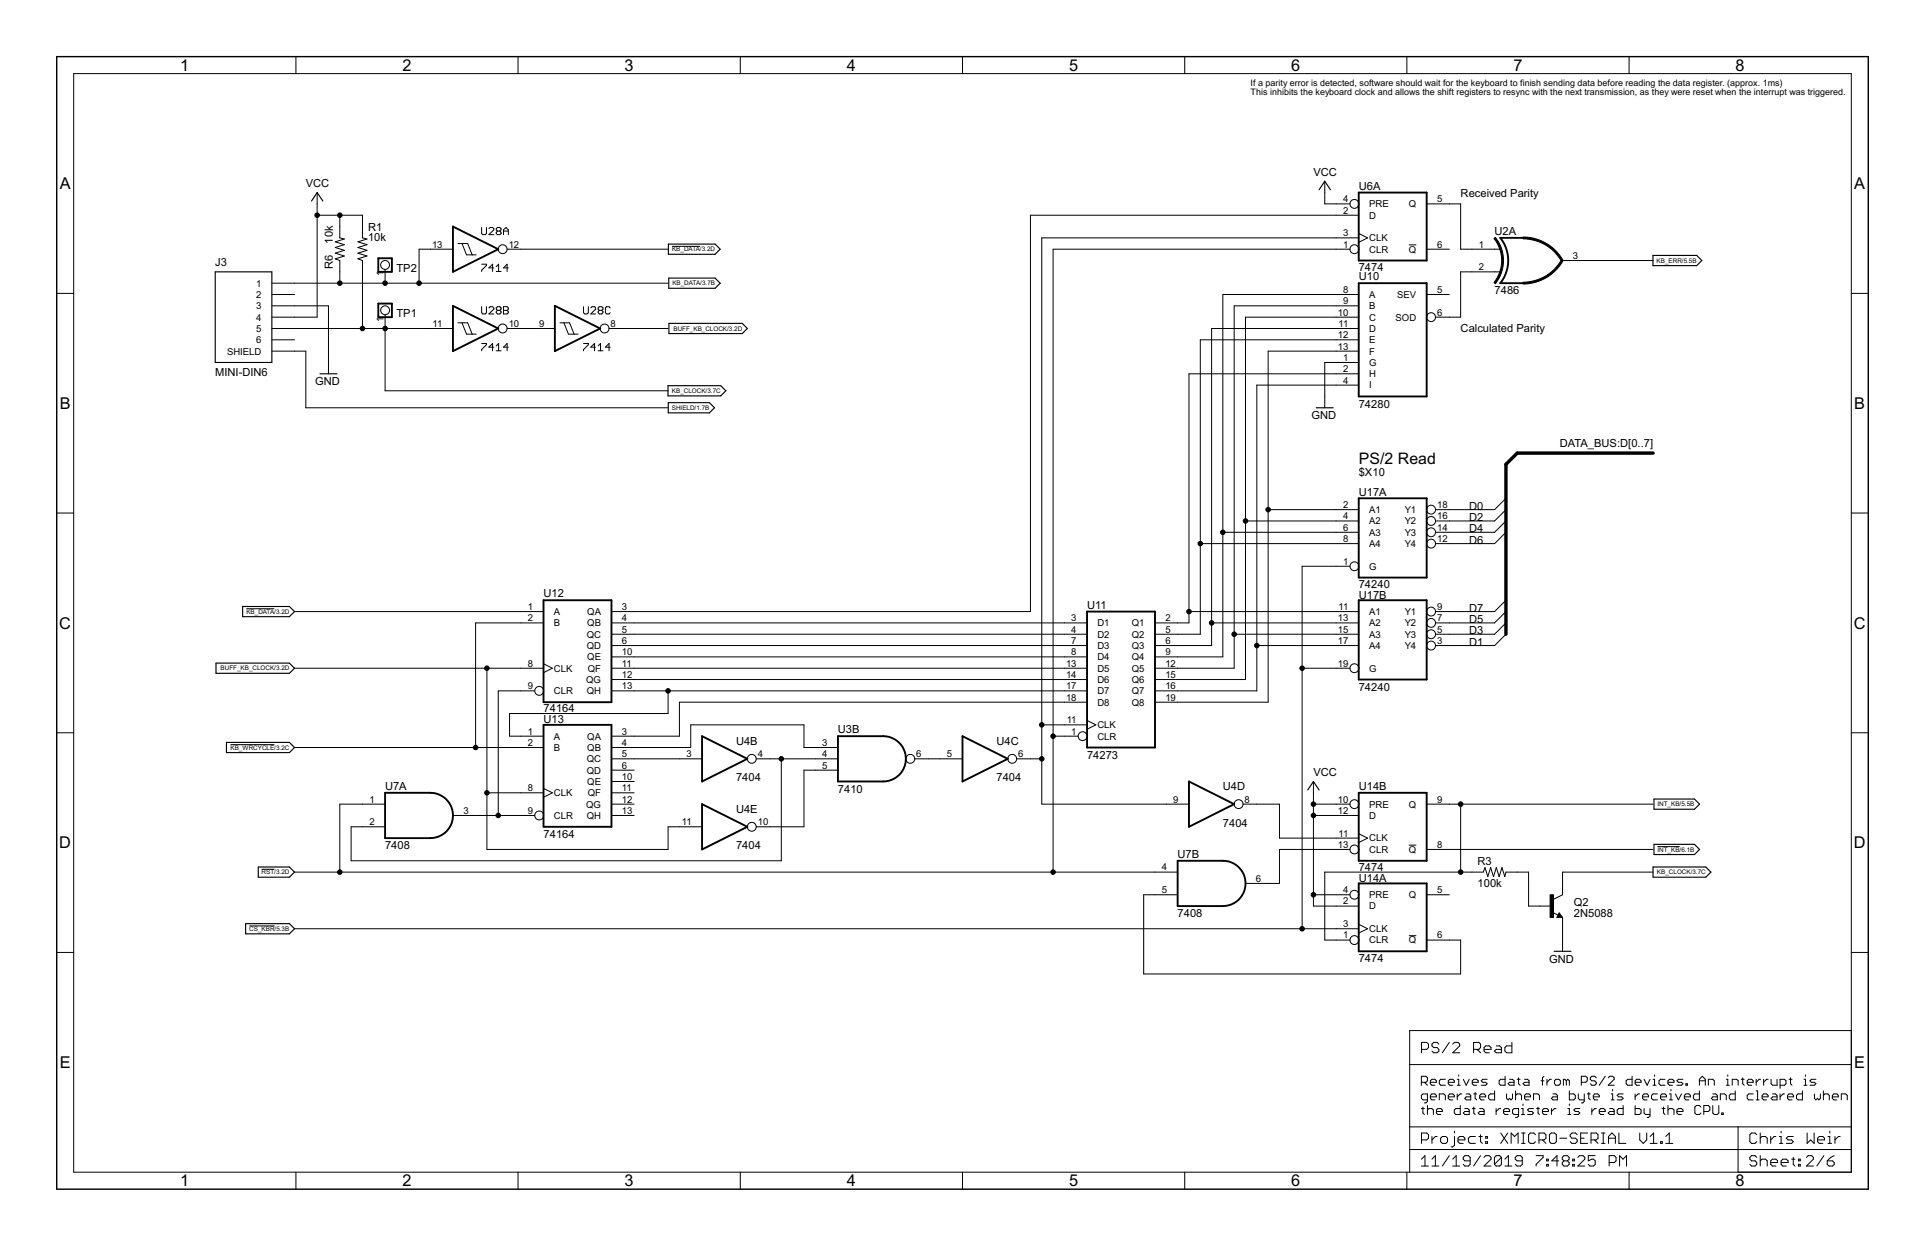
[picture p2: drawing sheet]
<svg xmlns="http://www.w3.org/2000/svg" width="432mm" height="279mm" viewBox="0 0 432 279" stroke-linecap="round" stroke-linejoin="round" font-family="sans-serif">
<g fill="none" stroke="#000" stroke-width=".22">
<path d="M16.5 16.5h398.8v246.3h-398.8zM66.4 12.7v3.8M116.2 12.7v3.8M166.1 12.7v3.8M215.9 12.7v3.8M265.7 12.7v3.8M315.6 12.7v3.8M365.4 12.7v3.8M71.1 48.3h10.2v5l1 .3-2 .6 2 .7-2 .6 2 .6-2 .7 2 .6-2 .6 1 .4v15.3M71.1 43.2v27.9h-10.1M76.2 48.3v5l1 .3-2 .6 2 .7-2 .6 2 .6-2 .7 2 .6-2 .6 1 .4v5.1M101.6 55.9h-7.6v7.6"/>
<path d="M102.7 54.6h2.2l1 2.5M103.6 54.6l1 2.5h2.2M108 59.2h1.1v.3l-1.1 1.1v.3M108 51v1.4l.3 .2h.5l.3-.2v-1.4M109.7 51.3l.2-.3h.6l.3 .3v.2l-1.1 1.1h1.1M111.3 59.8l.5-.6v1.7M111.6 51.8l-.3 .3v.3l.3 .2h.5l.3-.2v-.3l-.3-.3M111.6 51.8l-.3-.3v-.2l.3-.3h.5l.3 .3v.2l-.3 .3M111.6 51.8h.5M112.9 51.8h1.1M112.9 52.6v-1.1l.6-.5 .5 .5v1.1M113.7 55.9h36.2"/>
<path d="M150.7 55.2h6.3M297.2 40.6v5.1h5.6M302.8 55.9h-66.6v139.7M304.8 48.3h-73.7v88.8h-93.9M304.8 52.3l2 1-2 1M304.8 53.3h-71.1v127h33M316 54.9h1.7M320 55.9h5.1M320 45.7h7.6v10.2h8.9M350.5 58.4h20.3M12.7 65.8h3.8M61 66h5.1"/>
<path d="M61 68.6h12.7v15.2M61 73.7h40.6M61 76.2h5.1M61 78.7h7.6v12.7h81.3M61 63.5h88.9M86.4 60.4v3.1M86.4 70.5v17.1h63.5M102.7 72.4h2.2l1 2.5M103.6 72.4l1 2.5h2.2M108 68.8v1.3l.3 .3h.5l.3-.3v-1.3M108 77h1.1v.3l-1.1 1.1v.3M109.7 69l.2-.2h.6l.3 .2v.3l-1.1 1.1h1.1"/>
<path d="M110.8 60.1h-1.1l.8-.9v1.7M110.8 77.9h-1.1l.8-.9v1.7M111.3 77.6l.5-.6v1.7M111.3 60.9h1.1M111.3 78.7h1.1M111.6 69.6l-.3-.3v-.3l.3-.2h.5l.3 .2v.3l-.3 .3M111.6 69.6l-.3 .3v.2l.3 .3h.5l.3-.3v-.2l-.3-.3M111.6 69.6h.5M112.9 68.8h.8l.3 .2v.3l-.3 .3 .3 .3v.2l-.3 .3h-.8zM112.9 69.6h.8M113.7 73.7h10.8M114 60.1h-1.1l.8-.9v1.7"/>
<path d="M114 77.9h-1.1l.8-.9v1.7M125.6 72.4h2.2l1 2.5M126.5 72.4l1 2.5h2.2M130.9 77h1.1v.3l-1.1 1.1v.3M130.9 68.8v1.3l.3 .3h.5l.3-.3v-1.3M132.5 69l.3-.2h.5l.3 .2v.3l-1.1 1.1h1.1M133.6 77.9h-1.1l.8-.9v1.7M134.2 78.7h1.1M134.2 77.6l.5-.6v1.7M134.4 69.6l-.2 .3 .2 .5h.6l.3-.3v-.2l-.3-.3M134.4 69.6l-.2-.3v-.3l.2-.2h.6l.3 .2v.3l-.3 .3M134.4 69.6h.6"/>
<path d="M136.6 73.7h13.3M136.9 77.9h-1.1l.8-.9v1.7M136.9 69l-.3-.2h-.5l-.3 .2v1.1l.3 .3h.5l.3-.3M304.8 76.2h-35.6v66h-10.1M304.8 73.7h-33v71.1h-12.7M304.8 68.6h-28v81.2h-17.7M304.8 66h-30.5v81.3h-15.2M304.8 71.1h-25.4v81.3h-20.3M304.8 78.7h-20.3v78.8h-25.4M320 66h5.1M336.5 61h-8.9v10.1h-5.6M415.3 65.8h3.8"/>
<path d="M304.8 83.8h-38.1v55.9h-7.6M304.8 86.4h-22.9v68.5h-22.8M304.8 81.3h-7.6v10.1M12.7 115h3.8M274.3 119.4h30.5M279.4 116.8h25.4M284.5 114.3h20.3M337.8 111.7l-2.5 2.6h-13.3M337.8 114.3l-2.5 2.5h-13.3M337.8 116.8l-2.5 2.6h-13.3M337.8 119.4l-2.5 2.5h-13.3M415.3 115h3.8"/>
<path d="M55.3 136.5h6.2M66.1 137.1h55.8M121.9 139.7h-15.2v27.9M137.2 139.7h106.6M266.7 137.1h38.1M269.2 121.9h35.6M271.8 139.7h33M302.8 127h-10.7v81.3M337.8 134.6l-2.5 2.5h-13.3M337.8 137.1l-2.5 2.6h-13.3M337.8 139.7l-2.5 2.5h-13.3M66.1 149.8h55.8"/>
<path d="M109.2 149.8v40.7h40.7v-5.1h7.6M120 154.9h-8.2v28M121.9 148.8l2 1-2 1M137.2 142.2h106.6M137.2 144.8h106.6M137.2 149.8h106.6M137.2 154.9h106.6M137.2 147.3h106.6M137.2 152.4h106.6M149.9 154.9v5.1h-35.6v5.1h7.6M243.8 157.5h-91.4v7.6h-15.2M276.8 142.2h28"/>
<path d="M281.9 144.8h22.9M292.1 149.8h10.7M337.8 142.2l-2.5 2.6h-13.3M12.7 164.3h3.8M51.7 167h9.8M66.1 167.6h55.8M109.2 177.8h12.7M121.9 176.8l2 1-2 1M137.2 167.6h17.7v-5.1h25.4v5.1h7.7M137.2 170.2h20.3M137.2 172.7h5M137.2 177.8h5"/>
<path d="M137.2 175.2h5M169.6 170.2h18.4M175.3 170.2v22.8h-96.5v-7.6h7.6M188 172.7h-7.7v12.7h-10.7M205.2 170.2h10.7M228 170.2h5.7M233.7 162.5h10.1M236.2 165.1h5.7M243.8 161.5l2 1-2 1M294.6 175.2v28h10.2M415.3 164.3h3.8M58.7 194.9h2.8"/>
<path d="M66.1 195.6h198.1M86.4 180.3h-10.2v15.3M101.6 182.9h18.4M137.2 182.9h5M137.2 180.3h5M278.8 180.3h8.2v7.6h17.8M294.6 182.9h10.2M294.6 180.3h8.2M302.8 190.5h-15.8v7.6h-7.6M304.8 186.9l2 1-2 1M316 189.5h1.7M320 190.5h50.8"/>
<path d="M320 180.3h50.8M327.6 180.3v15.3M370.8 195.6h-20.3v5l-2 1.1M371.8 189.8h5M12.7 213.6h3.8M55.9 207.6h5.7M66.1 208.3h238.7M264.2 200.6h-7.7v17.8h71.1v-7.6h-7.6M294.6 200.6h8.2M304.8 207.3l2 1-2 .9M316 209.8h1.7M320 200.6h5.1"/>
<path d="M348 203.2h-5.1v-7.6h-5.1l-.3 1-.6-2.1-.6 2.1-.7-2.1-.6 2.1-.6-2.1-.7 2.1-.6-2.1-.4 1.1h-35.5v15.2h5.6M348.3 204.6l1.2 .6M349.7 204.7l.8 1h-1.3zM350.5 205.7v7.6M415.3 213.6h3.8M316.2 238.7h99.1M318.9 235.3h1.1l.4-.4v-.8l-.4-.4h-1.1v2.4M322.7 234.1l-.3-.4h-.8l-.4 .4v.4l.4 .4h.8l.3 .4v.4l-.3 .4h-.8l-.4-.4M325.1 233.7l-1.6 2.4M325.9 234.1l.4-.4h.7l.4 .4v.4l-1.5 1.6h1.5M330.5 235.3h1.2l.4-.4v-.8l-.4-.4h-1.2v2.4M331.3 235.3l.8 .8"/>
<path d="M332.9 235.3h1.6v-.4l-.4-.4h-.8l-.4 .4v.8l.4 .4h.8M335.6 234.5h.8l.4 .4v1.2h-1.2l-.4-.4 .4-.4h1.2M339.1 233.7v2.4h-1.2l-.3-.4v-.8l.3-.4h1.2M415.3 231.1h-99.1v31.7M316.2 252.7h99.1M316.2 257.8h99.1M318.8 242.7h1l.4-.3v-.7l-.4-.4h-1v2.1M318.8 248.6h.7M318.9 255.6h1.1l.4-.4v-.8l-.4-.3h-1.1v2.3M318.9 259.9l.7-.8v2.4M319.2 248.2v1.4l.3 .3M319.5 242.7l.7 .7"/>
<path d="M320.2 246.6h-1l-.4-.3v-.7l.4-.3h1v1.7l-.4 .3h-.3M320.2 247.9v2M320.2 248.9l.3-.3h.7l.3 .3v1M320.8 242.7h1.4v-.3l-.3-.4h-.7l-.4 .4v.6l.4 .4h.7M320.8 246h1.4v-.4l-.3-.3h-.7l-.4 .3v.7l.4 .3h.7M321.2 254.8v1.6M321.2 259.9l.8-.8v2.4M322.2 249.2h1.3v-.3l-.3-.3h-.7l-.3 .3v.7l.3 .3h.7M322.4 254.8h-.4l-.8 .8M322.9 246.6v-1.3h1l.3 .3v1M323.5 254.8h.8l.4 .4v.8l-.4 .4h-.8l-.3-.4v-.8zM324.2 242h-1l-.3 .4v.6l.3 .4h1"/>
<path d="M324.9 242.7h1.3v-.3l-.3-.4h-.7l-.3 .4v.6l.3 .4h.7M324.9 246h1.3v-.4l-.3-.3h-.7l-.3 .3v.7l.3 .3h.7M325.1 259.1l-1.6 2.4M325.9 259.9l.7-.8v2.4M326.3 254.8v2l-.4 .4h-.4M326.3 253.7v.4M326.9 243.4h.7M326.9 242h.3v1.4M326.9 245.3v1.3M327 255.6h1.6v-.4l-.4-.4h-.8l-.4 .4v.8l.4 .4h.8M327.2 241v.3M327.6 247.9v2h-1l-.4-.3v-.7l.4-.3h1"/>
<path d="M327.9 245.3h-.3l-.7 .7M328.2 242l.7 1.4 .7-1.4M328.6 248.6h.6l.4 .3v1h-1l-.4-.3 .4-.4h1M328.9 245.3h.7l.3 .3v1h-1l-.3-.3 .3-.3h1M330.2 242.7h1.4v-.3l-.4-.4h-.6l-.4 .4v.6l.4 .4h.6M330.2 248.6h.7M330.6 245.3h.6M330.6 248.2v1.4l.3 .3M330.9 245v1.3l.3 .3M330.9 254.8h-1.1l-.4 .4v.8l.4 .4h1.1M331.7 254.8h.8M331.9 246h1.3v-.4l-.3-.3h-.6l-.4 .3v.7l.4 .3h.6"/>
<path d="M331.9 248.6h.7l.3 .3v1h-1l-.3-.3 .3-.4h1M332.1 254.4v1.6l.4 .4M332.1 259.1l-1.6 2.4M332.9 259.5l.4-.4h.8l.4 .4v.4l-1.6 1.6h1.6M333.3 254.8h.4v.4h-.4zM333.3 256h.4v.4h-.4zM333.6 242h-1l-.3 .4 .3 .3h.6l.4 .3-.4 .4h-.9M335.3 244.6v2h-1l-.4-.3v-.7l.4-.3h1M335.6 248.6v1.3M336.6 248.6h-.3l-.7 .6M336.6 254.1l1.6 2.3M336.8 259.5v1.6l-.4 .4h-.8l-.4-.4"/>
<path d="M336.8 259.5l-.4-.4h-.8l-.4 .4v1.6M336.8 259.5l-1.6 1.6M337.3 249.2h1.3v-.3l-.3-.3h-.7l-.3 .3v.7l.3 .3h.7M337.6 259.9l.7-.8v2.4M337.6 241.3v2.1h-1l-.3-.4v-.6l.3-.4h1M337.9 245.3v1l.4 .3 .3-.3 .3 .3 .4-.3v-1M338.2 254.1l-1.6 2.3M338.6 242h.7l.3 .4v1h-1l-.3-.4 .3-.3h1M339 256.4v-2.3l.7 .7 .8-.7v2.3M340 245.6l.3-.3h.7l.3 .3v1M340 244.6v2M340.3 242h.7"/>
<path d="M340.6 241.7v1.3l.4 .4M340.6 249.9h-1l-.3-.3v-.7l.3-.3h1v1.7l-.3 .3h-.3M341.3 248.6h.3v1.3M341.3 249.9h.7M341.3 254.1h.8M341.3 256.4h.8M341.6 247.6v.3M341.7 254.1v2.3M342 242h.6l.4 .4v1h-1l-.4-.4 .4-.3h1M342 246h1.3v-.4l-.3-.3h-.7l-.3 .3v.7l.3 .3h.7M344 246.6v-1.3h1l.3 .3v1M344 248.6h-1l-.4 .3 .4 .3h.6l.4 .4-.4 .3h-1"/>
<path d="M344.4 254.4l-.4-.3h-.7l-.4 .3v1.6l.4 .4h.7l.4-.4M344.6 259.1h1.5v.4l-1.5 1.6v.4M344.7 248.6h.6M345 248.2v1.4l.3 .3M345.2 255.6h1.2l.4-.4v-.8l-.4-.3h-1.2v2.3M345.7 242.4h.6M346 249.2h1.3v-.3l-.3-.3h-.7l-.3 .3v.7l.3 .3h.7M346 255.6l.8 .8M346.3 241.3l-.3 .4v1.7M346.9 259.9h.4v.4h-.4zM347 242v1.4M347.9 254.1h.8l.4 .3v1.6l-.4 .4h-.8l-.3-.4v-1.6z"/>
<path d="M348 242h-.3l-.7 .7M348 248.6v1.3M348.3 245.3h.7l.3 .3v1h-1l-.3-.3 .3-.3h1M348.7 242.4l.3-.4h.7l.3 .4v.6l-.3 .4h-.7l-.3-.4zM349 248.6h-.3l-.7 .6M349.9 255.2h1.6M351.3 242.4l-.3-.4h-.3v1.4M351.3 242.4v1M351.3 242.4l.4-.4 .3 .4v1M351.7 248.6h.3v1.3M351.7 249.9h.7M352 244.6v2h1l.4-.3v-.7l-.4-.3h-1"/>
<path d="M352 247.6v.3M352.8 259.9h.3v.4h-.3zM353.8 254.4l-.4-.3h-.8l-.4 .3v.4l.4 .4h.8l.4 .4v.4l-.4 .4h-.8l-.4-.4M353.9 259.5l.4-.4h.8l.4 .4v.4l-1.6 1.6h1.6M354 245.3v1l.4 .3h1M354.4 248.6h-1l-.4 .3 .4 .3h.6l.4 .4-.4 .3h-1M354.6 255.2h.7M354.7 242.7h1l.3-.3v-.7l-.3-.4h-1v2.1M355.4 245.3v1.7l-.4 .3h-.3M356 245.3h.7M356.1 254.1h-1.5v2.3h1.5M356.4 245v1.3l.3 .3"/>
<path d="M356.9 255.6h1.2l.4-.4v-.8l-.4-.3h-1.2v2.3M357.1 248.6v1.3M357.4 246h1.3v-.4l-.3-.3h-.7l-.3 .3v.7l.3 .3h.7M357.7 255.6l.8 .8M357.8 259.1h-1.5v1.2l.8-.4h.3l.4 .4v.8l-.4 .4h-.7l-.4-.4M358.1 241.7l-.4-.4h-.6l-.4 .4v.3l.4 .4h.6l.4 .3v.3l-.4 .4h-.6l-.4-.4M358.1 248.6h-.4l-.6 .6M358.7 249.2h1.4v-.3l-.4-.3h-.6l-.4 .3v.7l.4 .3h.6M359.2 254.1h.8M359.2 256.4h.8M359.6 254.1v2.3M360.1 241.3l-1.4 2.1"/>
<path d="M360.7 241.7l.4-.4h.6l.4 .4v.3l-1.4 1.4h1.4M360.8 255.2h1.6M360.8 256.4v-1.6l.8-.7 .8 .7v1.6M361.1 248.6h.6l.4 .3v1h-1l-.4-.3 .4-.4h1M361.4 245.3h.3v1.3M361.4 246.6h.7M361.7 244.3v.3M363.1 254.1v2.3h1.6M364.1 245.3h-1l-.3 .3 .3 .4h.6l.4 .3-.4 .3h-.9M364.1 247.9v2h-1l-.3-.3v-.7l.3-.3h1M366.1 241.3v2.1h-1l-.3-.4v-.6l.3-.4h1M366.8 242.7h1.3v-.3l-.3-.4h-.7l-.3 .4v.6l.3 .4h.7"/>
<path d="M366.8 245.3v1.3M366.8 247.9v2h1l.3-.3v-.7l-.3-.3h-1M367.8 245.3h-.3l-.7 .7M367.8 254.1v1.5l.8 .8 .8-.8v-1.5M368.4 246h1.4v-.4l-.3-.3h-.7l-.4 .3v.7l.4 .3h.7M368.8 242l.7 1.4 .6-1.4M368.8 248.6v1l.3 .3h1M370.1 248.6v1.7l-.3 .3h-.3M370.1 256.4h1.6M370.1 254.8l.8-.7v2.3M370.8 243.4h.7M370.8 242h.3v1.4"/>
<path d="M371.1 241v.3M371.8 245.3h-1l-.3 .3v.7l.3 .3h1M372.5 246h1.3v-.4l-.3-.3h-.7l-.3 .3v.7l.3 .3h.7M372.5 256h.4v.4h-.4zM372.8 248.6h.7M373.1 248.2v1.4l.4 .3M373.5 242h-1l-.4 .4v.6l.4 .4h1M373.7 256.4h1.5M373.7 254.8l.7-.7v2.3M374.1 242.7h1.4v-.3l-.3-.4h-.7l-.4 .4v.6l.4 .4h.7M374.1 247.9v2M374.1 248.9l.4-.3h.7l.3 .3v1"/>
<path d="M374.5 245.3h.3v1.3M374.5 246.6h.7M374.8 244.3v.3M375.8 245.3l.7 1.3 .7-1.3M376.2 249.2h1.3v-.3l-.3-.3h-.7l-.3 .3v.7l.3 .3h.7M377.5 242h-1l-.3 .4 .3 .3h.7l.3 .3-.3 .4h-1M377.8 246h1.4v-.4l-.4-.3h-.6l-.4 .3v.7l.4 .3h.6M378.2 243h.3v.4h-.3zM381.2 242.4h1.3M381.2 243.4v-1.4l.6-.7 .7 .7v1.4M381.2 244.6v2h-1l-.3-.3v-.7l.3-.3h1M381.5 248.2l-.3-.3h-.7l-.3 .3v1.4l.3 .3h.7l.3-.3"/>
<path d="M382.2 249.2h1l.3-.3v-.7l-.3-.3h-1v2M383.2 243.4v-1.4h1l.3 .4v1M384.2 245.3h.7l.3 .3v1h-1l-.3-.3 .3-.3h1M384.2 247.9v1.7l.3 .3h.7l.4-.3v-1.7M385.9 246.6v-1.3h1l.3 .3v1M386.2 249.6h.3v.3h-.3zM387.2 243.4h.7M387.2 242h.4v1.4M387.6 241v.3M388.6 243.4v-1.4h1l.3 .4v1M389.2 244.6v2h-1l-.3-.3v-.7l.3-.3h1M389.9 252.7v10.1"/>
<path d="M390.6 242h.6M390.9 241.7v1.3l.3 .4M391.9 242.7h1.4v-.3l-.4-.4h-.7l-.3 .4v.6l.3 .4h.7M393.3 245.3h-1.1l-.3 .3v.7l.3 .3h1.1M393.9 242v1.4M393.9 246.6h.7M393.9 244.6h.4v2M394.1 254.4l-.4-.3h-.8l-.4 .3v1.6l.4 .4h.8l.4-.4M394.1 259.5l-.4-.4h-.8l-.4 .4v.4l.4 .4h.8l.4 .4v.4l-.4 .4h-.8l-.4-.4M394.8 255.2l.4-.4h.8l.4 .4v1.2M394.8 254.1v2.3M394.8 259.1v2.4"/>
<path d="M394.9 242h-.3l-.7 .7M395.3 246h1.3v-.4l-.3-.3h-.7l-.3 .3v.7l.3 .3h.7M395.6 242v1.4M396.6 242h-.3l-.7 .7M397.2 254.8v1.6M397.3 242v1l.3 .4h1v-1.4M397.6 245.3h.7l.3 .3v1h-1l-.3-.3 .3-.3h1M398.4 254.8h-.4l-.8 .8M399.1 254.8h.4v1.6M399.1 256.4h.8M399.3 243.4h1l.3-.4v-.6l-.3-.4h-1v2M399.3 245.3v1.3"/>
<path d="M399.5 253.7v.4M400.3 245.3h-.3l-.7 .7M401 246h1.3v-.4l-.3-.3h-.7l-.3 .3v.7l.3 .3h.7M401.3 242h.7M401.6 241.7v1.3l.4 .4M401.9 259.9h.7M402.3 254.8h-1.2l-.4 .4 .4 .4h.8l.4 .4-.4 .4h-1.2M402.3 259.5v1.6l.3 .4M403.4 259.9h.4v.4h-.4zM404.3 244.6v2h-1l-.3-.3v-.7l.3-.3h1M404.6 243.4h.7M404.6 242h.4v1.4"/>
<path d="M405 241v.3M405.2 259.5l.4-.4h.8l.4 .4v.4l-1.6 1.6h1.6M405.4 254.1v2.3l.7-.8 .8 .8v-2.3M407 245.3v1l.3 .3 .4-.3 .3 .3 .3-.3v-1M407.3 242h-1l-.3 .4 .3 .3h.7l.3 .3-.3 .4h-1M407.7 255.6h1.6v-.4l-.4-.4h-.8l-.4 .4v.8l.4 .4h.8M409 245.6l.3-.3h.7l.3 .3v1M409 244.6v2M409.1 259.1l-1.6 2.4M410 254.8h.4v1.6M410 256.4h.8M410.4 253.7v.4"/>
<path d="M411 246h1.3v-.4l-.3-.3h-.6l-.4 .3v.7l.4 .3h.6M411.4 259.1l-.7 .4-.8 .8M411.6 254.8v1.6M412.8 254.8h-.4l-.8 .8M413 246.6v-1.3h1l.4 .3v1M66.4 262.8v3.9M116.2 262.8v3.9M166.1 262.8v3.9M215.9 262.8v3.9M265.7 262.8v3.9M315.6 262.8v3.9M318.9 261.5h1.5"/>
<path d="M321.2 261.5h1.5M325.9 261.5h1.5M329.8 260.3h-1.2l-.4-.4v-.4l.4-.4h.8l.4 .4v1.6l-.4 .4h-.8l-.4-.4M337.6 261.5h1.5M341.5 260.3h-1.2l-.4-.4v-.4l.4-.4h.8l.4 .4v1.6l-.4 .4h-.8l-.4-.4M346.9 261.1h.4v.4h-.4zM349.7 260.3h-1.6l1.1-1.2v2.4M350.8 260.3l-.4-.4v-.4l.4-.4h.8l.4 .4v.4l-.4 .4M350.8 260.3h.8M350.8 260.3l-.4 .4v.4l.4 .4h.8l.4-.4v-.4l-.4-.4M352.8 261.1h.3v.4h-.3zM361 260.7h1.1l.4-.4v-.8l-.4-.4h-1.1v2.4"/>
<path d="M363.3 261.5v-2.4l.8 .8 .7-.8v2.4M365.4 262.8v3.9M394.8 260.3l.4-.4h.8l.4 .4v1.2M397.2 260.7h1.5v-.4l-.3-.4h-.8l-.4 .4v.8l.4 .4h.8M399.5 260.7h1.6v-.4l-.4-.4h-.8l-.4 .4v.8l.4 .4h.8M403.4 261.1h.4v.4h-.4zM409.9 260.3h1.2l.3 .4v.4l-.3 .4h-.8l-.4-.4z"/>
<circle cx="86.4" cy="59.4" r=".99"/>
<circle cx="112.8" cy="55.9" r=".99"/>
<circle cx="303.8" cy="55.9" r=".99"/>
<circle cx="303.8" cy="45.7" r=".99"/>
<circle cx="86.4" cy="69.6" r=".99"/>
<circle cx="112.8" cy="73.7" r=".99"/>
<circle cx="135.6" cy="73.7" r=".99"/>
<circle cx="321" cy="71.1" r=".99"/>
<circle cx="321" cy="119.4" r=".99"/>
<circle cx="321" cy="116.8" r=".99"/>
<circle cx="321" cy="114.3" r=".99"/>
<circle cx="303.8" cy="127" r=".99"/>
<circle cx="321" cy="121.9" r=".99"/>
<circle cx="321" cy="139.7" r=".99"/>
<circle cx="321" cy="137.1" r=".99"/>
<circle cx="120.9" cy="154.9" r=".99"/>
<circle cx="303.8" cy="149.8" r=".99"/>
<circle cx="321" cy="142.2" r=".99"/>
<circle cx="321" cy="144.8" r=".99"/>
<circle cx="168.6" cy="170.2" r=".99"/>
<circle cx="204.2" cy="170.2" r=".99"/>
<circle cx="227.1" cy="170.2" r=".99"/>
<circle cx="242.8" cy="165.1" r=".99"/>
<circle cx="120.9" cy="182.9" r=".99"/>
<circle cx="168.6" cy="185.4" r=".99"/>
<circle cx="277.8" cy="180.3" r=".99"/>
<circle cx="303.8" cy="190.5" r=".99"/>
<circle cx="303.8" cy="180.3" r=".99"/>
<circle cx="303.8" cy="210.8" r=".99"/>
<circle cx="303.8" cy="200.6" r=".99"/>
</g>
<g fill="none" stroke="#000" stroke-width=".25">
<path d="M69.9 45.1l1.2-1.9 1.3 1.9M149.9 54.7h10.5l1.1 1.2-1.1 1.1h-10.5zM295.9 42.5l1.3-1.9 1.2 1.9M370.8 57.3h9.8l1.1 1.1-1.1 1.2h-9.8zM48.3 61h12.7v20.3h-12.7zM150 62.4h10.4l1.1 1.1-1.1 1.1h-10.4zM150.1 72.5h16.4l1.1 1.2-1.1 1.1h-16.4zM71.8 83.8h3.8M149.8 86.5h11.9l1.1 1.1-1.1 1.2h-11.9zM149.9 90.3h9.2l1.2 1.1-1.2 1.2h-9.2zM295.3 91.4h3.8M54.4 136h10.5l1.2 1.1-1.2 1.2h-10.5z"/>
<path d="M48.5 148.7h16.4l1.2 1.1-1.2 1.2h-16.4zM50.8 166.5h14.1l1.2 1.1-1.2 1.2h-14.1zM293.3 177.1l1.3-1.9 1.3 1.9M371 179.2h9.1l1.1 1.1-1.1 1.2h-9.1zM57.9 194.4h7l1.2 1.2-1.2 1.1h-7zM370.8 194.4h11.8l1.2 1.2-1.2 1.1h-11.8zM371 189.3h9.1l1.1 1.2-1.1 1.1h-9.1zM55.1 207.1h9.8l1.2 1.2-1.2 1.1h-9.8zM348.6 213.3h3.8M349.7 205.2l.2 .3h-.4l.2-.5 .5 .6h-.7"/>
</g>
<path d="M12.7 12.7h406.4v254h-406.4z" fill="none" stroke="#000" stroke-width=".32"/>
<g fill="none" stroke="#000" stroke-width=".42">
<path d="M84.9 57.9h3v3.1h-3zM101.6 50.8l10.2 5.1-10.2 5.1zM304.8 43.2h15.2v15.2h-15.2zM341.6 53.3h-5.1a8.1 8.1 0 0 1 0 10.2h5.1M84.9 68.1h3v3h-3zM101.6 68.6l10.2 5.1-10.2 5zM124.5 68.6l10.1 5.1-10.1 5zM304.8 63.5h15.2v25.4h-15.2zM304.8 111.7h15.2v17.8h-15.2zM121.9 134.6h15.3v22.9h-15.3zM243.8 137.1h15.3v30.5h-15.3zM304.8 134.6h15.2v17.8h-15.2z"/>
<path d="M86.4 177.8h10.1a5.1 5.1 0 0 1 5.1 5.1 5.1 5.1 0 0 1-5.1 5h-10.1zM121.9 162.5h15.3v22.9h-15.3zM157.5 165.1l10.1 5.1-10.1 5zM188 165.1h10.1a5.1 5.1 0 0 1 5.1 5.1 5.1 5.1 0 0 1-5.1 5h-10.1zM215.9 165.1l10.2 5.1-10.2 5zM266.7 175.2l10.1 5.1-10.1 5.1zM304.8 177.8h15.2v15.2h-15.2zM157.5 180.3l10.1 5.1-10.1 5.1zM264.2 193h10.1a5.1 5.1 0 0 1 5.1 5.1 5.1 5.1 0 0 1-5.1 5.1h-10.1zM304.8 198.1h15.2v15.2h-15.2z"/>
</g>
<path d="M347.7 200.6h.8v5.1h-.8z" fill="#000" stroke="#000" stroke-width=".22"/>
<g fill="#000" stroke="#000" stroke-width=".22">
<path d="M341.6 53.1a10.3 10.3 0 0 1 9 5.3l-.4 .2a9.9 9.9 0 0 0-8.6-5z" fill-rule="evenodd"/>
<path d="M335.1 53.5l.3-.3a8.3 8.3 0 0 1 0 10.4l-.3-.2a7.9 7.9 0 0 0 0-9.9z" fill-rule="evenodd"/>
<path d="M341.6 63.3a9.9 9.9 0 0 0 8.6-5l.4 .2a10.2 10.2 0 0 1-9 5.2z" fill-rule="evenodd"/>
<circle cx="71.1" cy="48.3" r=".51"/>
<circle cx="76.2" cy="48.3" r=".51"/>
<circle cx="76.2" cy="63.5" r=".51"/>
<circle cx="81.3" cy="73.7" r=".51"/>
<circle cx="86.4" cy="63.5" r=".51"/>
<circle cx="86.4" cy="73.7" r=".51"/>
<circle cx="94" cy="63.5" r=".51"/>
<circle cx="274.3" cy="119.4" r=".51"/>
<circle cx="279.4" cy="116.8" r=".51"/>
<circle cx="284.5" cy="114.3" r=".51"/>
<circle cx="266.7" cy="137.1" r=".51"/>
<circle cx="269.2" cy="121.9" r=".51"/>
<circle cx="271.8" cy="139.7" r=".51"/>
<circle cx="109.2" cy="149.8" r=".51"/>
<circle cx="149.9" cy="154.9" r=".51"/>
<circle cx="276.8" cy="142.2" r=".51"/>
<circle cx="281.9" cy="144.8" r=".51"/>
<circle cx="292.1" cy="149.8" r=".51"/>
<circle cx="106.7" cy="167.6" r=".51"/>
<circle cx="109.2" cy="177.8" r=".51"/>
<circle cx="175.3" cy="170.2" r=".51"/>
<circle cx="233.7" cy="162.5" r=".51"/>
<circle cx="233.7" cy="170.2" r=".51"/>
<circle cx="236.2" cy="165.1" r=".51"/>
<circle cx="76.2" cy="195.6" r=".51"/>
<circle cx="111.8" cy="182.9" r=".51"/>
<circle cx="236.2" cy="195.6" r=".51"/>
<circle cx="294.6" cy="182.9" r=".51"/>
<circle cx="294.6" cy="180.3" r=".51"/>
<circle cx="327.6" cy="180.3" r=".51"/>
<circle cx="327.6" cy="195.6" r=".51"/>
<circle cx="292.1" cy="208.3" r=".51"/>
<circle cx="294.6" cy="200.6" r=".51"/>
</g>
<path d="M370.8 101.6h-30.5l-2.5 2.5v38.1" fill="none" stroke="#000" stroke-width=".76"/>
<g font-size="4.1">
<text x="40.4" y="15.9">1</text>
<text x="90.3" y="15.9">2</text>
<text x="140.1" y="15.9">3</text>
<text x="190" y="15.9">4</text>
<text x="239.8" y="15.9">5</text>
<text x="289.6" y="15.9">6</text>
<text x="339.5" y="15.9">7</text>
<text x="389.3" y="15.9">8</text>
<text x="13.4" y="42.4">A</text>
<text x="415.9" y="42.4">A</text>
<text x="13.4" y="91.7">B</text>
<text x="415.9" y="91.7">B</text>
<text x="13.3" y="141">C</text>
<text x="415.8" y="141">C</text>
<text x="13.3" y="190.2">D</text>
<text x="415.8" y="190.2">D</text>
<text x="13.4" y="239.5">E</text>
<text x="415.9" y="239.5">E</text>
<text x="40.4" y="266">1</text>
<text x="90.3" y="266">2</text>
<text x="140.1" y="266">3</text>
<text x="190" y="266">4</text>
<text x="239.8" y="266">5</text>
<text x="289.6" y="266">6</text>
<text x="339.5" y="266">7</text>
<text x="389.3" y="266">8</text>
</g>
<text font-size="4" x="304.8" y="104.1">PS/2 Read</text>
<g font-size="2.8">
<text x="68.6" y="41.9">VCC</text>
<text x="294.6" y="39.4">VCC</text>
<text x="304.8" y="42.5">U6A</text>
<text x="327.6" y="44.1">Received Parity</text>
<text x="82.6" y="51.8">R1</text>
<text x="335.3" y="52.7">U2A</text>
<text x="48.3" y="59.7">J3</text>
<text x="74.7" y="54.6" transform="rotate(-90 74.7 54.6)">10k</text>
<text x="82.6" y="54.1">10k</text>
<text x="74.7" y="60.3" transform="rotate(-90 74.7 60.3)">R6</text>
<text x="88.9" y="61">TP2</text>
<text x="304.8" y="60.7">7474</text>
<text x="304.8" y="62.9">U10</text>
<text x="88.9" y="71.1">TP1</text>
<text x="335.3" y="66">7486</text>
<text x="327.6" y="74.5">Calculated Parity</text>
<text x="48.3" y="84.3">MINI-DIN6</text>
<text x="70.7" y="86.4">GND</text>
<text x="294.2" y="94">GND</text>
<text x="304.8" y="91.4">74280</text>
<text x="349.9" y="100.3">DATA_BUS:D[0..7]</text>
<text x="304.8" y="106.7">$X10</text>
<text x="304.8" y="111.1">U17A</text>
<text x="329.5" y="119.4">D4</text>
<text x="329.5" y="116.8">D2</text>
<text x="329.5" y="114.3">D0</text>
<text x="329.5" y="121.9">D6</text>
<text x="304.8" y="131.8">74240</text>
<text x="121.9" y="134">U12</text>
<text x="243.8" y="136.5">U11</text>
<text x="304.8" y="134.2">U17B</text>
<text x="329.5" y="137.1">D7</text>
<text x="329.5" y="139.7">D5</text>
<text x="329.5" y="142.2">D3</text>
<text x="329.5" y="144.8">D1</text>
<text x="304.8" y="154.9">74240</text>
<text x="121.9" y="159.7">74164</text>
<text x="121.9" y="162.2">U13</text>
<text x="165.1" y="167">U4B</text>
<text x="188" y="164.4">U3B</text>
<text x="223.5" y="167">U4C</text>
<text x="243.8" y="170.2">74273</text>
<text x="294.6" y="174">VCC</text>
<text x="86.4" y="177.1">U7A</text>
<text x="165.1" y="175.2">7404</text>
<text x="188" y="177.8">7410</text>
<text x="223.5" y="175.2">7404</text>
<text x="274.3" y="177.1">U4D</text>
<text x="304.8" y="177.1">U14B</text>
<text x="165.1" y="182.2">U4E</text>
<text x="274.3" y="185.4">7404</text>
<text x="86.4" y="190.5">7408</text>
<text x="121.9" y="187.9">74164</text>
<text x="165.1" y="190.5">7404</text>
<text x="264.2" y="192.4">U7B</text>
<text x="304.8" y="195.3">7474</text>
<text x="304.8" y="197.7">U14A</text>
<text x="331.5" y="194.1">R3</text>
<text x="331.5" y="198.9">100k</text>
<text x="353" y="203.2">Q2</text>
<text x="264.2" y="205.7">7408</text>
<text x="353" y="205.7">2N5088</text>
<text x="304.8" y="215.6">7474</text>
<text x="347.5" y="215.9">GND</text>
</g>
<g font-size="2.4">
<text x="301.3" y="47.9">2</text>
<text x="301.3" y="45.4">4</text>
<text x="307.1" y="46.5">PRE</text>
<text x="316" y="46.5">Q</text>
<text x="322.4" y="45.4">5</text>
<text x="301.3" y="53">3</text>
<text x="307.1" y="49">D</text>
<text x="96.9" y="55.5">13</text>
<text x="114.1" y="55.5">12</text>
<text x="301.3" y="55.5">1</text>
<text x="307.1" y="56.6">CLR</text>
<text x="307.1" y="54.1">CLK</text>
<text x="316" y="56.6">Q</text>
<text x="322.4" y="55.5">6</text>
<text x="331.7" y="55.5">1</text>
<text x="352.8" y="58.1">3</text>
<text x="57.5" y="64.3">1</text>
<text x="86" y="61.9" transform="rotate(-90 86 61.9)">1</text>
<text x="301.3" y="65.7">8</text>
<text x="322.4" y="65.7">5</text>
<text x="331.7" y="60.6">2</text>
<text x="57.5" y="66.8">2</text>
<text x="57.5" y="69.3">3</text>
<text x="57.5" y="71.9">4</text>
<text x="300.1" y="70.8">10</text>
<text x="301.3" y="68.2">9</text>
<text x="307.1" y="66.8">A</text>
<text x="307.1" y="69.3">B</text>
<text x="307.1" y="71.9">C</text>
<text x="313.1" y="71.9">SOD</text>
<text x="313.4" y="66.8">SEV</text>
<text x="322.4" y="70.8">6</text>
<text x="57.5" y="74.4">5</text>
<text x="57.5" y="77">6</text>
<text x="86" y="72.1" transform="rotate(-90 86 72.1)">1</text>
<text x="97.1" y="73.3">11</text>
<text x="114.1" y="73.3">10</text>
<text x="120.9" y="73.3">9</text>
<text x="137" y="73.3">8</text>
<text x="300.1" y="75.8">12</text>
<text x="300.2" y="73.3">11</text>
<text x="307.1" y="74.4">D</text>
<text x="307.1" y="77">E</text>
<text x="50.9" y="79.5">SHIELD</text>
<text x="300.1" y="78.4">13</text>
<text x="301.3" y="80.9">1</text>
<text x="301.3" y="83.5">2</text>
<text x="307.1" y="82">G</text>
<text x="307.1" y="79.5">F</text>
<text x="301.3" y="86">4</text>
<text x="307.1" y="84.6">H</text>
<text x="307.1" y="87.1">I</text>
<text x="301.3" y="113.9">2</text>
<text x="322.4" y="113.9">18</text>
<text x="301.3" y="116.5">4</text>
<text x="301.3" y="119">6</text>
<text x="307.1" y="115">A1</text>
<text x="307.1" y="117.6">A2</text>
<text x="315.1" y="117.6">Y2</text>
<text x="315.1" y="115">Y1</text>
<text x="322.4" y="119">14</text>
<text x="322.4" y="116.5">16</text>
<text x="301.3" y="121.6">8</text>
<text x="307.1" y="120.1">A3</text>
<text x="307.1" y="122.7">A4</text>
<text x="315.1" y="122.7">Y4</text>
<text x="315.1" y="120.1">Y3</text>
<text x="322.4" y="121.6">12</text>
<text x="301.3" y="126.6">1</text>
<text x="307.1" y="127.7">G</text>
<text x="118.4" y="136.8">1</text>
<text x="124.3" y="137.9">A</text>
<text x="131.7" y="137.9">QA</text>
<text x="139.5" y="136.8">3</text>
<text x="300.2" y="136.8">11</text>
<text x="307.1" y="137.9">A1</text>
<text x="315.1" y="137.9">Y1</text>
<text x="322.4" y="136.8">9</text>
<text x="118.4" y="139.3">2</text>
<text x="124.3" y="140.4">B</text>
<text x="131.6" y="143">QC</text>
<text x="131.7" y="140.4">QB</text>
<text x="139.5" y="139.3">4</text>
<text x="139.5" y="141.9">5</text>
<text x="240.3" y="139.3">3</text>
<text x="240.3" y="141.9">4</text>
<text x="246.2" y="140.4">D1</text>
<text x="246.2" y="143">D2</text>
<text x="253.9" y="140.4">Q1</text>
<text x="253.9" y="143">Q2</text>
<text x="261.4" y="139.3">2</text>
<text x="261.4" y="141.9">5</text>
<text x="300.1" y="139.3">13</text>
<text x="300.1" y="141.9">15</text>
<text x="307.1" y="140.4">A2</text>
<text x="307.1" y="143">A3</text>
<text x="315.1" y="143">Y3</text>
<text x="315.1" y="140.4">Y2</text>
<text x="322.4" y="141.9">5</text>
<text x="322.4" y="139.3">7</text>
<text x="118.4" y="149.5">8</text>
<text x="131.6" y="145.5">QD</text>
<text x="131.7" y="148.1">QE</text>
<text x="139.5" y="144.4">6</text>
<text x="139.5" y="146.9">10</text>
<text x="139.5" y="149.5">11</text>
<text x="239.1" y="149.5">13</text>
<text x="240.3" y="144.4">7</text>
<text x="240.3" y="146.9">8</text>
<text x="246.2" y="145.5">D3</text>
<text x="246.2" y="148.1">D4</text>
<text x="253.9" y="145.5">Q3</text>
<text x="253.9" y="148.1">Q4</text>
<text x="261.4" y="144.4">6</text>
<text x="261.4" y="146.9">9</text>
<text x="261.4" y="149.5">12</text>
<text x="300.1" y="149.5">19</text>
<text x="300.1" y="144.4">17</text>
<text x="307.1" y="145.5">A4</text>
<text x="315.1" y="145.5">Y4</text>
<text x="322.4" y="144.4">3</text>
<text x="118.4" y="154.6">9</text>
<text x="124.3" y="150.6">CLK</text>
<text x="124.3" y="155.7">CLR</text>
<text x="131.5" y="153.1">QG</text>
<text x="131.6" y="155.7">QH</text>
<text x="131.8" y="150.6">QF</text>
<text x="139.5" y="152">12</text>
<text x="139.5" y="154.6">13</text>
<text x="239.1" y="152">14</text>
<text x="239.1" y="154.6">17</text>
<text x="246.2" y="150.6">D5</text>
<text x="246.2" y="153.1">D6</text>
<text x="246.2" y="155.7">D7</text>
<text x="253.9" y="150.6">Q5</text>
<text x="253.9" y="153.1">Q6</text>
<text x="253.9" y="155.7">Q7</text>
<text x="261.4" y="152">15</text>
<text x="261.4" y="154.6">16</text>
<text x="307.1" y="150.6">G</text>
<text x="239.1" y="157.1">18</text>
<text x="246.2" y="158.2">D8</text>
<text x="253.9" y="158.2">Q8</text>
<text x="261.4" y="157.1">19</text>
<text x="118.4" y="164.7">1</text>
<text x="118.4" y="167.3">2</text>
<text x="124.3" y="165.8">A</text>
<text x="131.7" y="165.8">QA</text>
<text x="139.5" y="164.7">3</text>
<text x="139.5" y="167.3">4</text>
<text x="184.4" y="167.3">3</text>
<text x="239.3" y="162.2">11</text>
<text x="240.3" y="164.7">1</text>
<text x="246.2" y="165.8">CLR</text>
<text x="246.2" y="163.3">CLK</text>
<text x="124.3" y="168.4">B</text>
<text x="131.6" y="170.9">QC</text>
<text x="131.6" y="173.5">QD</text>
<text x="131.7" y="168.4">QB</text>
<text x="139.5" y="169.8">5</text>
<text x="139.5" y="172.3">6</text>
<text x="154" y="169.8">3</text>
<text x="170" y="169.8">4</text>
<text x="184.4" y="169.8">4</text>
<text x="184.4" y="172.3">5</text>
<text x="205.5" y="169.8">6</text>
<text x="212.4" y="169.8">5</text>
<text x="228.4" y="169.8">6</text>
<text x="82.9" y="180">1</text>
<text x="118.4" y="177.4">8</text>
<text x="124.3" y="178.5">CLK</text>
<text x="131.7" y="176">QE</text>
<text x="131.8" y="178.5">QF</text>
<text x="139.5" y="174.9">10</text>
<text x="139.5" y="177.4">11</text>
<text x="139.5" y="180">12</text>
<text x="263.2" y="180">9</text>
<text x="279.2" y="180">8</text>
<text x="300.1" y="180">10</text>
<text x="322.4" y="180">9</text>
<text x="82.9" y="185">2</text>
<text x="103.9" y="182.5">3</text>
<text x="118.4" y="182.5">9</text>
<text x="124.3" y="183.6">CLR</text>
<text x="131.5" y="181.1">QG</text>
<text x="131.6" y="183.6">QH</text>
<text x="139.5" y="182.5">13</text>
<text x="152.9" y="185">11</text>
<text x="170" y="185">10</text>
<text x="300.1" y="182.5">12</text>
<text x="307.1" y="183.6">D</text>
<text x="307.1" y="181.1">PRE</text>
<text x="316" y="181.1">Q</text>
<text x="300.1" y="190.1">13</text>
<text x="300.2" y="187.6">11</text>
<text x="307.1" y="191.2">CLR</text>
<text x="307.1" y="188.7">CLK</text>
<text x="316" y="191.2">Q</text>
<text x="322.4" y="190.1">8</text>
<text x="260.6" y="195.2">4</text>
<text x="281.7" y="197.7">6</text>
<text x="260.6" y="200.3">5</text>
<text x="301.3" y="202.8">2</text>
<text x="301.3" y="200.3">4</text>
<text x="307.1" y="203.9">D</text>
<text x="307.1" y="201.4">PRE</text>
<text x="316" y="201.4">Q</text>
<text x="322.4" y="200.3">5</text>
<text x="301.3" y="207.9">3</text>
<text x="307.1" y="209">CLK</text>
<text x="301.3" y="210.4">1</text>
<text x="307.1" y="211.6">CLR</text>
<text x="316" y="211.6">Q</text>
<text x="322.4" y="210.4">6</text>
</g>
<g font-size="2.2">
<text x="280.5" y="19.2">If a parity error is detected, software should wait for the keyboard to finish sending data before reading the data register. (approx. 1ms)</text>
<text x="280.5" y="21.3">This inhibits the keyboard clock and allows the shift registers to resync with the next transmission, as they were reset when the interrupt was triggered.</text>
</g>
<g font-size="1.6">
<text x="150.8" y="56.4">KB_DATA/3.2D</text>
<text x="371.6" y="58.9">KB_ERR/5.5B</text>
<text x="150.8" y="64">KB_DATA/3.7B</text>
<text x="151.1" y="74.2">BUFF_KB_CLOCK/3.2D</text>
<text x="150.7" y="88.1">KB_CLOCK/3.7C</text>
<text x="150.7" y="91.9">SHIELD/1.7B</text>
<text x="55.3" y="137.7">KB_DATA/3.2D</text>
<text x="49.5" y="150.3">BUFF_KB_CLOCK/3.2D</text>
<text x="51.7" y="168.1">KB_WRCYCLE/3.2C</text>
<text x="371.8" y="180.8">INT_KB/5.5B</text>
<text x="371.8" y="191">INT_KB/6.1B</text>
<text x="58.7" y="196.1">RST/3.2D</text>
<text x="371.7" y="196.1">KB_CLOCK/3.7C</text>
<text x="55.9" y="208.8">CS_KBR/5.3B</text>
</g>
</svg>
